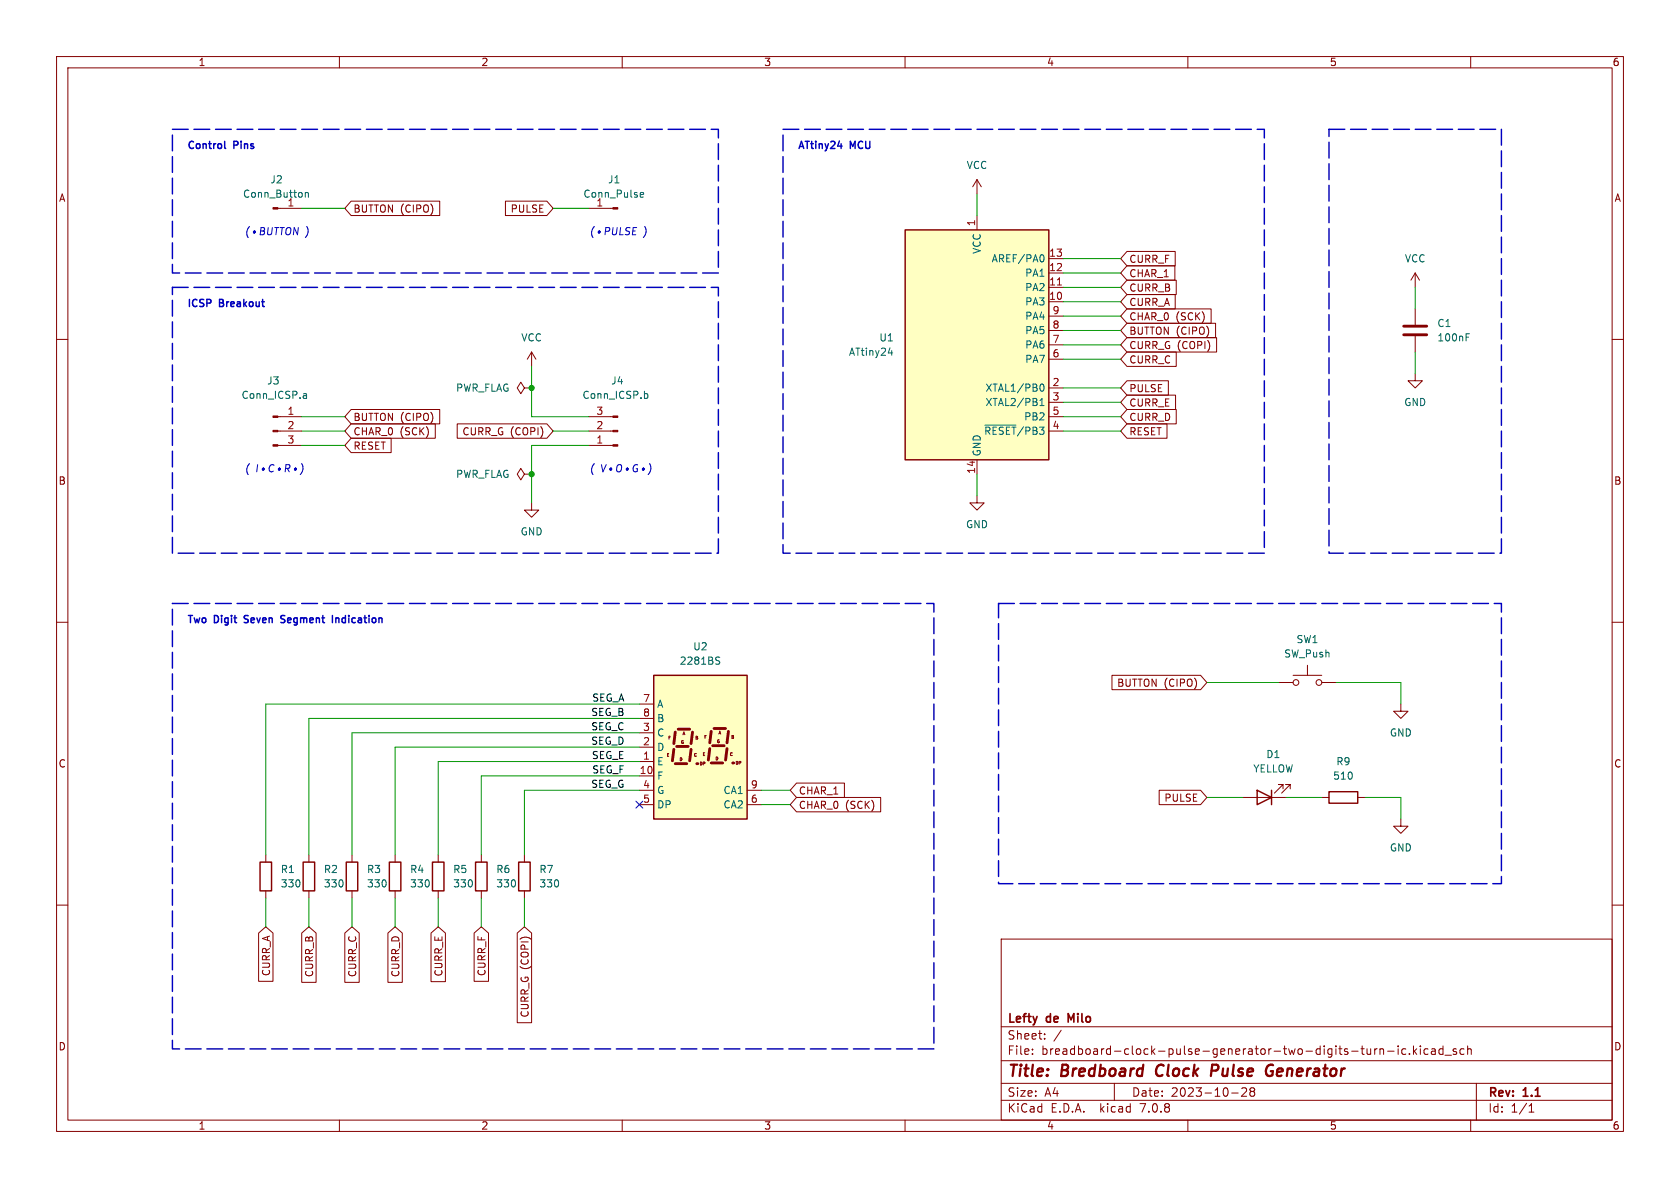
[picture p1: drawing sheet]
<svg xmlns="http://www.w3.org/2000/svg" width="297mm" height="210mm" viewBox="0 0 297 210" stroke-linecap="round" stroke-linejoin="round" font-family="sans-serif">
<g fill="none" stroke="#840000" stroke-width=".18">
<path d="M10 10h277v190h-277zM12 12h273v186h-273zM60 10v2M110 10v2M160 10v2M210 10v2M260 10v2M172.7 31.8v2.5M172.7 38.1v2.5M172.7 31.8l-.7 1.2M172.7 31.8l.8 1.2M10 60h2"/>
<path d="M185.4 53.3h2.6M185.4 50.8h2.6M185.4 48.3h2.6M185.4 45.7h2.6M185.4 58.4h2.6M185.4 55.9h2.6M285 60h2M92.7 68.6l-.6-1-.7 1 .7 1 .6-1h1.3M94 68.6h.1M94 62.2l-.8 1.3M94 62.2v2.6M94 62.2l.7 1.3"/>
<path d="M104.1 76.2h4.3M104.1 73.7h4.3M104.1 78.7h4.3M185.4 68.6h2.6M185.4 71.1h2.6M185.4 76.2h2.6M185.4 73.7h2.6M185.4 63.5h2.6M185.4 61h2.6M92.7 83.8l-.6-1-.7 1 .7 1 .6-1h1.3M94 83.8h.1M94 88.9v1.3h1.2l-1.2 1.2-1.3-1.2h1.3"/>
<path d="M172.7 81.3v2.5M10 110h2M285 110h2M10 160h2M77.5 151.1v1.3M77.5 157.5v1.3M285 160h2M177 166h108v32h-108zM60 198v2M110 198v2M160 198v2M177 194.5h108"/>
<path d="M177 191.5h108M177 187.5h108M177 181.5h108M182.5 186.3v.1M182.5 185.5v.1M184.7 183.6v.1M184.7 182.8v.1M187.6 182.1l-1.3 2M197 191.5v3M210 198v2M217.7 193.2h1.2M219.5 192.4l.6-.1 .2 .1 .1 .3-.9 1.1h.9"/>
<path d="M221.2 192.9l-.2-.2 .2-.4 .5 .1 .1 .2-.3 .3M221.2 192.9l-.2 .3v.3l.2 .3 .5-.1 .1-.2-.1-.4-.2-.2M221.2 192.9h.3M242.3 185.4v1M242.3 186.3l-.4 .1M243 185.4v1M243.5 185.4l-.3 .1-.2 .2M244 185.5l.2-.1 .3 .1 .1 .9M244 185.4v1M245.3 185.8h1.2M247.2 184.9v.1M247.2 185.4v1"/>
<path d="M248.5 185.5l-.4-.1-.3 .3v.4l.2 .2h.5M249.2 186.3v.1M249.9 184.9v1.5M250 185.8l.5 .6M250.5 185.4l-.6 .6M251.1 184.9v.1M251.1 185.4v1M252.5 185.5l-.5-.1-.3 .3v.4l.2 .2h.6M253.1 185.5h.6v.9M253.7 185.8h-.5a.29 .29 0 0 0-.2 .3 .29 .29 0 0 0 .2 .3l.5-.1M255.1 185.5l-.4-.1-.3 .3v.4l.1 .2h.6M255.1 184.9v1.5"/>
<path d="M255.5 186.5h1.1M257.5 185.5l-.4-.1-.2 .2 .1 .2 .5 .2v.3h-.6M258.8 185.5l-.4-.1-.3 .3v.4l.1 .2h.6M259.5 185.5l.2-.1 .3 .1 .1 .9M259.5 184.9v1.5M260 198v2M261 191.5v6.5M270.3 196.6h.9M270.3 195.5l.4-.4v1.5"/>
</g>
<path d="M204.7 188.5a1.27 1.27 0 0 0-.1 1.6M215.1 188.2h-.8l-.2 2M215.1 189.2l-.9 .1M224.6 189.4h.4l-.1 .6a.73 .73 0 0 1-.8 .1M225.1 188.3a.76 .76 0 0 0-1 .2" fill="none" stroke="#840000" stroke-width=".4"/>
<path d="M189.3 180.3l-.5-1.1v1.5" fill="none" stroke="#840000" stroke-width=".3"/>
<g fill="#ffffc2" stroke="#ffffc2" stroke-width=".18">
<path d="M160 40.6h25.4v40.7h-25.4z"/>
<path d="M115.6 119.4h16.5v25.4h-16.5z"/>
</g>
<path d="M160 40.6h25.4v40.7h-25.4zM115.6 119.4h16.5v25.4h-16.5zM76.5 152.4h2v5.1h-2z" fill="none" stroke="#840000" stroke-width=".25"/>
<path d="M186.9 50.4h.8" fill="none" stroke="#a90000" stroke-width=".18"/>
<path d="M184.3 45a.79 .79 0 0 1 0 1.3M114 69.6h.4l.1 .2v.5l-.5 .1M157 62.4h.8M157.6 62v.8M174.1 75.2h5.5M183.8 71.7h.8M183.8 70.8l.4-.4v1.3M183.9 68.1l.2-.2a.68 .68 0 0 1 .5 .6 .68 .68 0 0 1-.5 .7l-.2-.3" fill="none" stroke="#006464" stroke-width=".18"/>
<g fill="#840000" stroke="#840000" stroke-width=".18">
<path d="M108.4 73.5h.8v.3h-.8z"/>
<path d="M108.4 76.1h.8v.2h-.8z"/>
<path d="M108.4 78.6h.8v.3h-.8z"/>
</g>
<path d="M119.1 132.5l-.2 2M119.4 135h2M119.4 129.4l-.3 2M119.6 132h2.1M119.9 128.9h2M122.2 132.5l-.3 2M122.4 129.4l-.2 2" fill="none" stroke="#840000" stroke-width=".51"/>
<circle cx="123.2" cy="135" r=".25" fill="#840000"/>
<path d="M125.5 132.3l-.3 2.1M125.7 134.9h2.1M125.7 129.3l-.2 2M126 131.8h2M126.2 128.8h2.1M128.5 132.3l-.2 2.1M128.8 129.3l-.3 2" fill="none" stroke="#840000" stroke-width=".51"/>
<circle cx="129.5" cy="134.9" r=".25" fill="#840000"/>
<g fill="none" stroke="#840000" stroke-width=".18">
<path d="M49.1 36.8h4.2M62.1 35.6h15.6v2.5h-15.6l-1.1-1.3zM89.4 35.6h7.3l1.1 1.2-1.1 1.3h-7.3zM104.1 36.8h4.3M199.2 52.1h8.6v2.5h-8.6l-1.1-1.3zM199.2 47h8.5v2.5h-8.5l-1.1-1.2zM199.2 44.4h8.6v2.6h-8.6l-1.1-1.3zM199.2 49.5h8.7v2.6h-8.7l-1.1-1.3zM199.2 54.6h14.9v2.6h-14.9l-1.1-1.3zM199.2 57.1h15.7v2.6h-15.7l-1.1-1.3zM199.2 59.7h15.9v2.5h-15.9l-1.1-1.2zM250.2 48.3l-.8 1.2"/>
<path d="M250.2 48.3v2.5M250.2 54.6v2.8M250.2 59.4v2.8M250.2 48.3l.8 1.2M49.1 78.7h4.2M49.1 76.2h4.2M49.1 73.7h4.2M62.1 74.9h14.9v2.6h-14.9l-1.1-1.3zM62.1 72.4h15.6v2.5h-15.6l-1.1-1.2zM62.1 77.5h7.1v2.5h-7.1l-1.1-1.3zM80.8 74.9h15.9l1.1 1.3-1.1 1.3h-15.9zM199.2 72.4h8.7v2.5h-8.7l-1.1-1.2z"/>
<path d="M199.2 69.8h8.6v2.6h-8.6l-1.1-1.3zM199.2 74.9h7.1v2.6h-7.1l-1.1-1.3zM199.2 62.2h8.7v2.6h-8.7l-1.1-1.3zM199.2 67.3h7.4v2.6h-7.4l-1.1-1.3zM250.2 66v1.3h1.3l-1.3 1.3-1.3-1.3h1.3M172.7 87.6v1.3h1.3l-1.3 1.3-1.3-1.3h1.3M196.6 119.4h15.6l1.2 1.3-1.2 1.2h-15.6zM228.6 119.4h5.1M231.1 117.6v1.8M113 134.6h2.6M113 137.2h2.6M113 132.1h2.6"/>
<path d="M113 129.5h2.6M113 139.7h2.6M113 124.5h2.6M113 127h2.6M118.2 133.2h-.2v.5M118.5 130.1h-.2v.6M120.5 134h-.2v.5M120.7 129.9l.2-.5 .2 .5M123.3 130.2l-.2-.1v.6M124 134.7h-.2v.5M124.6 134.7h-.3v.5M124.6 133.1h-.2v.5"/>
<path d="M124.9 130h-.3v.5M126.8 133.9l-.2-.1v.5M127.1 129.8l.2-.5 .1 .5M129.6 130h-.2v.5M130.4 134.6h-.2v.5M130.9 134.6h-.2v.5M132.1 139.7h2.5M140.8 138.4h8.5v2.6h-8.5l-1.1-1.3zM204.9 139.7h7.3l1.2 1.3-1.2 1.2h-7.3zM226.1 120.7h2.5M226.8 139.4v-.7h-.7h.7l-1.5 1.5M228.1 139.4v-.7h-.8h.8l-1.5 1.5"/>
<path d="M233.7 120.7h2.5M247.6 124.5v1.2h1.3l-1.3 1.3-1.2-1.3h1.2M47 151.1v1.3M47 157.5v1.3M54.6 151.1v1.3M54.6 157.5v1.3M62.2 151.1v1.3M62.2 157.5v1.3M69.8 151.1v1.3M69.8 157.5v1.3M85.1 151.1v1.3M85.1 157.5v1.3"/>
<path d="M92.7 151.1v1.3M92.7 157.5v1.3M113 142.2h2.6M132.1 142.2h2.5M140.8 141h14.9v2.5h-14.9l-1.1-1.3zM219.7 141h7.6M233.7 141h1.2M240 141h1.3M247.6 144.8v1.3h1.3l-1.3 1.2-1.2-1.2h1.2M45.7 164.9l1.3-1.1 1.3 1.1v8.6h-2.6zM53.3 164.9l1.3-1.1 1.3 1.1v8.8h-2.6zM61 164.9l1.2-1.1 1.3 1.1v8.8h-2.5z"/>
<path d="M68.6 164.9l1.2-1.1 1.3 1.1v8.8h-2.5zM76.2 164.9l1.3-1.1 1.2 1.1v8.6h-2.5zM83.8 164.9l1.3-1.1 1.3 1.1v8.6h-2.6zM91.4 164.9l1.3-1.1 1.3 1.1v15.9h-2.6z"/>
<circle cx="229.1" cy="120.7" r=".51"/>
<circle cx="233.2" cy="120.7" r=".51"/>
</g>
<path d="M54 34.1l.2-.1 .3 .1v.8M54 34v.9M113.2 34.7l.2 .2 .3-.1M113.2 34.2l.2-.2h.2l.2 .2v.1l-.6 .1M259.2 59.6h.4M259.2 59h.6M53.8 69.6h.2l.2 .2v.6M54.2 70.4h-.4M54.2 69.9h-.4M126.8 116.8l.3 .1 .1 .3-.2 .2h-.3M126.8 116.1l.4 .1" fill="none" stroke="#006464" stroke-width=".18"/>
<g fill="#840000" stroke="#840000" stroke-width=".18">
<path d="M108.4 36.7h.8v.3h-.8z"/>
<path d="M48.3 36.7h.8v.3h-.8z"/>
<path d="M48.3 78.6h.8v.3h-.8z"/>
<path d="M48.3 76.1h.8v.2h-.8z"/>
<path d="M48.3 73.5h.8v.3h-.8z"/>
</g>
<path d="M222.2 139.7l2.6 1.3-2.6 1.2zM224.8 139.7v2.5M234.9 140h5.1v2h-5.1zM46 152.4h2v5.1h-2zM53.6 152.4h2v5.1h-2zM61.2 152.4h2v5.1h-2zM68.8 152.4h2.1v5.1h-2.1zM84.1 152.4h2v5.1h-2zM91.7 152.4h2v5.1h-2z" fill="none" stroke="#840000" stroke-width=".25"/>
<path d="M248.2 59.2h4M248.2 57.7h4" fill="none" stroke="#840000" stroke-width=".51"/>
<g fill="none" stroke="#0000c2" stroke-width=".18">
<path d="M44.1 40a1.49 1.49 0 0 0-.2 2M44.8 41.1l.1 .1M44.9 40.9l-.1 .2M44.9 40.9v.2M45 40.8l-.1 .4M45 40.8l-.1 .2M45 40.8l.1 .2M45 40.8l-.1 .1M45 40.8l.1 .1M45 40.9v.2M45.1 41.1l-.2 .1M45.1 40.9v.2"/>
<path d="M46.1 40.8h.4M46.2 40.2h.4l.2 .3-.3 .3 .2 .2v.3l-.2 .2h-.5zM47.4 40.2l-.1 1.1 .2 .2h.2l.3-.2 .1-1.1M48.6 40.2h.7M48.9 40.2l-.1 1.3M49.5 40.2h.8M49.9 40.2l-.2 1.3M50.7 40.4l.2-.2 .4 .1a.75 .75 0 0 1-.5 1.2l-.1-.1a.95 .95 0 0 1 0-1zM52.7 40.2l-.1 1.3-.6-1.3-.1 1.3M105.1 40a1.49 1.49 0 0 0-.3 2M105.8 41.1l.1 .1M105.8 40.9v.2"/>
<path d="M105.9 40.9v.2M105.9 40.8v.4M105.9 40.8l-.1 .2M105.9 40.8l.2 .2M105.9 40.8l-.1 .1M105.9 40.8l.2 .1M106 40.9v.2M106 41.1l-.1 .1M106.1 40.9l-.1 .2M107 40.9l.6-.1 .2-.2v-.3l-.2-.1h-.5l-.1 1.3M108.4 40.2l-.1 1.1 .2 .2h.2l.3-.2 .1-1.1M109.7 40.2l-.1 1.3h.6"/>
<path d="M111.4 40.3l-.5-.1-.2 .3v.3l.5 .2v.4l-.2 .1-.5-.1M111.9 40.8h.4M112.6 40.2h-.6l-.2 1.3h.6M44.1 82a1.49 1.49 0 0 0-.2 1.9M45.5 82.1l-.1 1.3M46.4 83l.1 .1M46.4 82.8v.2M46.5 82.8v.2M46.6 82.7l-.1 .4M46.6 82.7l-.2 .2M46.6 82.7l.1 .2M46.6 82.7l-.2 .1"/>
<path d="M46.6 82.7l.1 .1M46.6 82.8v.2M46.6 83l-.1 .1M46.7 83l-.2 .1M46.7 82.8l-.1 .2M48.4 82.3a.61 .61 0 0 0-.8 .3 .61 .61 0 0 0 .5 .8l.2-.1M49.2 83l.2 .1M49.3 83l.1 .1M49.3 82.8l-.1 .2M49.3 82.8v.2M49.4 82.7v.4M49.4 82.7l-.1 .2"/>
<path d="M49.4 82.7l.1 .2M49.4 82.7l-.1 .1M49.4 82.7l.1 .1M49.5 82.8l-.1 .2M49.5 83l-.1 .1M49.5 82.8v.2M50.5 82.8l.6-.1 .1-.1v-.3l-.1-.2h-.5l-.2 1.3M50.8 82.8l.3 .6M52.1 83l.1 .1M52.1 82.8v.2M52.2 82.8l-.1 .2M52.2 82.7v.4"/>
<path d="M52.2 82.7l-.1 .2M52.2 82.7l.2 .2M52.2 82.7l-.1 .1M52.2 82.7l.2 .1M52.3 82.8v.2M52.3 83l-.1 .1M52.4 82.8l-.1 .2M53.3 82a1.47 1.47 0 0 1-.2 1.9M105.1 82a1.49 1.49 0 0 0-.3 1.9M106.3 82.1l.3 1.3 .6-1.3M107.8 83l.2 .1M107.9 83l.1 .1"/>
<path d="M107.9 82.8l-.1 .2M107.9 82.8v.2M108 82.7v.4M108 82.7l-.1 .2M108 82.7l.1 .2M108 82.7l-.1 .1M108 82.7l.1 .1M108.1 82.8l-.1 .2M108.1 83l-.1 .1M108.1 82.8v.2M109.1 82.3l.3-.2 .4 .1a.75 .75 0 0 1-.5 1.2l-.2-.1a.95 .95 0 0 1 0-1zM110.7 83l.2 .1"/>
<path d="M110.8 83l.1 .1M110.8 82.8l-.1 .2M110.8 82.8v.2M110.9 82.7l-.1 .1M110.9 82.7v.4M110.9 82.7l-.1 .2M110.9 82.7l.1 .2M110.9 82.7l.1 .1M111 82.8l-.1 .2M111 83l-.1 .1M111 82.8v.2M112.7 82.2a.63 .63 0 0 0-.7 .4 .63 .63 0 0 0 .4 .8l.3-.1v-.4h-.2"/>
<path d="M113.6 83l.1 .1M113.6 82.8v.2M113.7 82.8v.2M113.8 82.7l.1 .1M113.8 82.7l-.1 .4M113.8 82.7l-.2 .2M113.8 82.7l.1 .2M113.8 82.7l-.2 .1M113.8 82.8v.2M113.8 83l-.1 .1M113.9 82.8l-.1 .2M114.8 82a1.47 1.47 0 0 1-.2 1.9"/>
</g>
<path d="M39.8 26.2l.1 .1M43.2 110l.1 .1M43.2 108.9v.4M49.6 110h.6M50.4 108.9l-.5-.1-.3 .2 .2 .3 .4 .2M59.4 109.2v.9M59.9 109.3l-.3-.1-.2 .1" fill="none" stroke="#0000c2" stroke-width=".25"/>
<path d="M30.5 22.9h96.5v25.4h-96.5v-25.4M138.4 22.9h85.1v74.9h-85.1v-74.9M234.9 22.9h30.5v74.9h-30.5v-74.9M30.5 50.8h96.5v47h-96.5v-47M30.5 106.7h134.6v78.7h-134.6v-78.7M176.5 106.7h88.9v49.5h-88.9v-49.5" fill="none" stroke="#0000c2" stroke-width=".25" stroke-dasharray="2.8 1"/>
<g fill="none" stroke="#009600" stroke-width=".18">
<path d="M53.3 36.8h7.7M97.8 36.8h6.3M172.7 34.3v3.8M188 58.4h10.1M188 55.9h10.1M188 48.3h10.1M188 45.7h10.1M188 53.3h10.1M188 50.8h10.1M250.2 50.8v3.8M53.3 76.2h7.7M53.3 78.7h7.7"/>
<path d="M53.3 73.7h7.7M94 64.8v8.9h10.1M97.8 76.2h6.3M104.1 78.7h-10.1v10.2M188 76.2h10.1M188 63.5h10.1M188 61h10.1M188 73.7h10.1M188 71.1h10.1M188 68.6h10.1M250.2 62.2v3.8M172.7 83.8v3.8"/>
<path d="M113 134.6h-35.5v16.5M113 127h-58.4v24.1M113 132.1h-43.2v19M113 129.5h-50.8v21.6M113 137.2h-27.9v13.9M113 139.7h-20.3v11.4M113 124.5h-66v26.6M134.6 139.7h5.1M213.4 120.7h12.7M236.2 120.7h11.4v3.8M47 158.8v5M54.6 158.8v5"/>
<path d="M62.2 158.8v5M69.8 158.8v5M77.5 158.8v5M85.1 158.8v5M92.7 158.8v5M134.6 142.2h5.1M213.4 141h6.3M227.3 141h6.4M241.3 141h6.3v3.8"/>
</g>
<path d="M112.4 141.6l1.2 1.2M113.6 141.6l-1.2 1.2" fill="none" stroke="#000084" stroke-width=".18"/>
<g fill="#009600" stroke="#009600" stroke-width=".18">
<circle cx="94" cy="68.6" r=".46"/>
<circle cx="94" cy="83.8" r=".46"/>
</g>
<g font-size="2.8" fill="#840000">
<text x="178" y="190.9">Title:</text>
<text x="187.7" y="190.9">Bredboard</text>
<text x="205.2" y="190.9">Clock</text>
<text x="215.7" y="190.9">Pulse</text>
<text x="226.2" y="190.9">Generator</text>
</g>
<g font-size="2.1" fill="#840000">
<text x="178" y="184">Sheet:</text>
<text x="178" y="181.2">Lefty</text>
<text x="185.1" y="181.2">de</text>
<text x="189.5" y="181.2">Milo</text>
<text x="178" y="186.7">File:</text>
<text x="184.1" y="186.7">breadboard-clock-pulse-generator-two-digits-turn-ic.kicad_sch</text>
<text x="178" y="196.9">KiCad</text>
<text x="178" y="194.1">Size:</text>
<text x="184.7" y="194.1">A4</text>
<text x="185.7" y="196.9">E.D.A.</text>
<text x="194.6" y="196.9">kicad</text>
<text x="200" y="194.1">Date:</text>
<text x="201.8" y="196.9">7.0.8</text>
<text x="207" y="194.1">2023-10-28</text>
<text x="263" y="194.3">Rev:</text>
<text x="263" y="196.9">Id:</text>
<text x="267.1" y="196.9">1/1</text>
<text x="269.4" y="194.3">1.1</text>
</g>
<g font-size="1.8" fill="#840000">
<text x="35" y="11.9">1</text>
<text x="85" y="11.9">2</text>
<text x="135" y="11.9">3</text>
<text x="185" y="11.9">4</text>
<text x="235" y="11.9">5</text>
<text x="285" y="11.9">6</text>
<text x="10.3" y="35.9">A</text>
<text x="285.3" y="35.9">A</text>
<text x="62.4" y="37.8">BUTTON (CIPO)</text>
<text x="90.2" y="37.8">PULSE</text>
<text x="199.5" y="46.7">CURR_F</text>
<text x="199.5" y="49.2">CHAR_1</text>
<text x="199.5" y="51.8">CURR_B</text>
<text x="199.5" y="54.3">CURR_A</text>
<text x="199.5" y="56.8">CHAR_0</text>
<text x="199.5" y="59.4">BUTTON (CIPO)</text>
<text x="207.9" y="56.8">(SCK)</text>
<text x="199.5" y="64.5">CURR_C</text>
<text x="199.5" y="61.9">CURR_G (COPI)</text>
<text x="199.5" y="69.5">PULSE</text>
<text x="62.4" y="77.2">CHAR_0</text>
<text x="62.4" y="74.6">BUTTON (CIPO)</text>
<text x="70.7" y="77.2">(SCK)</text>
<text x="81.6" y="77.2">CURR_G (COPI)</text>
<text x="199.5" y="74.6">CURR_D</text>
<text x="199.5" y="72.1">CURR_E</text>
<text x="199.5" y="77.2">RESET</text>
<text x="62.4" y="79.7">RESET</text>
<text x="10.3" y="85.9">B</text>
<text x="285.3" y="85.9">B</text>
<text x="197.4" y="121.6">BUTTON (CIPO)</text>
<text x="10.3" y="135.9">C</text>
<text x="285.3" y="135.9">C</text>
<text x="141.1" y="140.7">CHAR_1</text>
<text x="141.1" y="143.2">CHAR_0</text>
<text x="149.4" y="143.2">(SCK)</text>
<text x="205.7" y="141.9">PULSE</text>
<text x="47.9" y="172.7" transform="rotate(-90 47.9 172.7)">CURR_A</text>
<text x="55.6" y="172.8" transform="rotate(-90 55.6 172.8)">CURR_B</text>
<text x="63.2" y="172.8" transform="rotate(-90 63.2 172.8)">CURR_C</text>
<text x="70.8" y="172.8" transform="rotate(-90 70.8 172.8)">CURR_D</text>
<text x="78.4" y="172.7" transform="rotate(-90 78.4 172.7)">CURR_E</text>
<text x="86" y="172.7" transform="rotate(-90 86 172.7)">CURR_F</text>
<text x="93.7" y="180" transform="rotate(-90 93.7 180)">CURR_G (COPI)</text>
<text x="10.3" y="185.9">D</text>
<text x="285.3" y="185.9">D</text>
<text x="35" y="199.9">1</text>
<text x="85" y="199.9">2</text>
<text x="135" y="199.9">3</text>
<text x="185" y="199.9">4</text>
<text x="235" y="199.9">5</text>
<text x="285" y="199.9">6</text>
</g>
<g font-size="1.8" fill="#0000c2">
<text x="33" y="26.4">Control</text>
<text x="41.4" y="26.4">Pins</text>
<text x="141" y="26.4">ATtiny24</text>
<text x="150.4" y="26.4">MCU</text>
<text x="54" y="41.7">)</text>
<text x="113.7" y="41.7">)</text>
<text x="33" y="54.4">ICSP</text>
<text x="38.8" y="54.4">Breakout</text>
<text x="33" y="110.2">Two</text>
<text x="37.9" y="110.2">Digit</text>
<text x="43.8" y="110.2">Seven</text>
<text x="50.8" y="110.2">Segment</text>
<text x="60.3" y="110.2">Indication</text>
</g>
<g font-size="1.8" fill="#006464">
<text x="42.9" y="35.2">Conn_Button</text>
<text x="47.7" y="32.6">J2</text>
<text x="103" y="35.2">Conn_Pulse</text>
<text x="107.4" y="32.6">J1</text>
<text x="170.8" y="30.1">VCC</text>
<text x="50.7" y="36.6">1</text>
<text x="105.3" y="36.6">1</text>
<text x="173.6" y="45" transform="rotate(-90 173.6 45)">VCC</text>
<text x="175.2" y="46.6">AREF/PA0</text>
<text x="248.3" y="46.6">VCC</text>
<text x="181.1" y="51.7">PA2</text>
<text x="181.1" y="49.1">PA1</text>
<text x="181.1" y="54.2">PA3</text>
<text x="181.1" y="59.3">PA5</text>
<text x="181.1" y="56.7">PA4</text>
<text x="254" y="58">C1</text>
<text x="92.1" y="60.6">VCC</text>
<text x="150" y="63.1">ATtiny24</text>
<text x="155.4" y="60.6">U1</text>
<text x="181.1" y="64.4">PA7</text>
<text x="181.1" y="61.8">PA6</text>
<text x="254" y="60.6">100nF</text>
<text x="42.6" y="70.7">Conn_ICSP.a</text>
<text x="47.1" y="68.2">J3</text>
<text x="80.5" y="69.4">PWR_FLAG</text>
<text x="102.9" y="70.7">Conn_ICSP.b</text>
<text x="108" y="68.2">J4</text>
<text x="174.1" y="69.4">XTAL1/PB0</text>
<text x="174.1" y="72">XTAL2/PB1</text>
<text x="248.2" y="72">GND</text>
<text x="173.9" y="77.1">~{RESET}/PB3</text>
<text x="181" y="74.5">PB2</text>
<text x="173.6" y="80.8" transform="rotate(-90 173.6 80.8)">GND</text>
<text x="80.5" y="84.7">PWR_FLAG</text>
<text x="91.9" y="94.8">GND</text>
<text x="170.7" y="93.6">GND</text>
<text x="229.1" y="113.9">SW1</text>
<text x="120.1" y="117.7">2281BS</text>
<text x="122.5" y="115.2">U2</text>
<text x="226.9" y="116.4">SW_Push</text>
<text x="116.1" y="125.3">A</text>
<text x="116.1" y="130.4">C</text>
<text x="116.1" y="127.9">B</text>
<text x="245.6" y="130.4">GND</text>
<text x="116.1" y="135.5">E</text>
<text x="116.1" y="132.9">D</text>
<text x="221.5" y="136.8">YELLOW</text>
<text x="223.8" y="134.2">D1</text>
<text x="236.1" y="135.5">R9</text>
<text x="116.1" y="138">F</text>
<text x="116.1" y="140.6">G</text>
<text x="116.1" y="143.1">DP</text>
<text x="127.8" y="143.1">CA2</text>
<text x="127.8" y="140.6">CA1</text>
<text x="235.6" y="138">510</text>
<text x="49.5" y="154.5">R1</text>
<text x="57.2" y="154.5">R2</text>
<text x="64.8" y="154.5">R3</text>
<text x="72.4" y="154.5">R4</text>
<text x="80" y="154.5">R5</text>
<text x="87.6" y="154.5">R6</text>
<text x="95.3" y="154.5">R7</text>
<text x="245.6" y="150.7">GND</text>
<text x="49.5" y="157.1">330</text>
<text x="57.2" y="157.1">330</text>
<text x="64.8" y="157.1">330</text>
<text x="72.4" y="157.1">330</text>
<text x="80" y="157.1">330</text>
<text x="87.6" y="157.1">330</text>
<text x="95.3" y="157.1">330</text>
</g>
<g font-size="1.8" fill="#a90000">
<text x="172.5" y="40.1" transform="rotate(-90 172.5 40.1)">1</text>
<text x="185.4" y="45.5">13</text>
<text x="185.4" y="53.1">10</text>
<text x="185.4" y="50.5">11</text>
<text x="185.4" y="48">12</text>
<text x="186" y="58.2">8</text>
<text x="186" y="55.6">9</text>
<text x="186" y="63.2">6</text>
<text x="186" y="60.7">7</text>
<text x="186" y="68.3">2</text>
<text x="186" y="70.9">3</text>
<text x="50.7" y="73.4">1</text>
<text x="50.7" y="75.9">2</text>
<text x="105.3" y="75.9">2</text>
<text x="105.3" y="73.4">3</text>
<text x="186" y="75.9">4</text>
<text x="186" y="73.4">5</text>
<text x="50.7" y="78.5">3</text>
<text x="105.3" y="78.5">1</text>
<text x="172.5" y="83.9" transform="rotate(-90 172.5 83.9)">14</text>
<text x="113.6" y="124.2">7</text>
<text x="113.6" y="131.8">2</text>
<text x="113.6" y="129.3">3</text>
<text x="113.6" y="126.7">8</text>
<text x="113" y="136.9">10</text>
<text x="113.6" y="134.4">1</text>
<text x="113.6" y="139.4">4</text>
<text x="113.6" y="142">5</text>
<text x="132.6" y="142">6</text>
<text x="132.6" y="139.4">9</text>
</g>
<g font-size="1.8" fill="#0f0f0f">
<text x="104.6" y="124.1">SEG_A</text>
<text x="104.4" y="129.2">SEG_C</text>
<text x="104.4" y="131.7">SEG_D</text>
<text x="104.4" y="126.7">SEG_B</text>
<text x="104.5" y="134.3">SEG_E</text>
<text x="104.6" y="136.8">SEG_F</text>
<text x="104.4" y="139.4">SEG_G</text>
</g>
<g font-size=".7" fill="#840000">
<text x="118" y="130.9">F</text>
<text x="120.2" y="131.7">G</text>
<text x="120.5" y="130.1">A</text>
<text x="122.8" y="130.9">B</text>
<text x="124.3" y="130.8">F</text>
<text x="126.6" y="131.5">G</text>
<text x="126.9" y="130">A</text>
<text x="129.1" y="130.8">B</text>
<text x="117.7" y="134">E</text>
<text x="120" y="134.7">D</text>
<text x="122.5" y="134">C</text>
<text x="123.5" y="135.5">DP</text>
<text x="124.1" y="133.8">E</text>
<text x="126.3" y="134.6">D</text>
<text x="128.9" y="133.8">C</text>
<text x="129.9" y="135.4">DP</text>
</g>
</svg>
